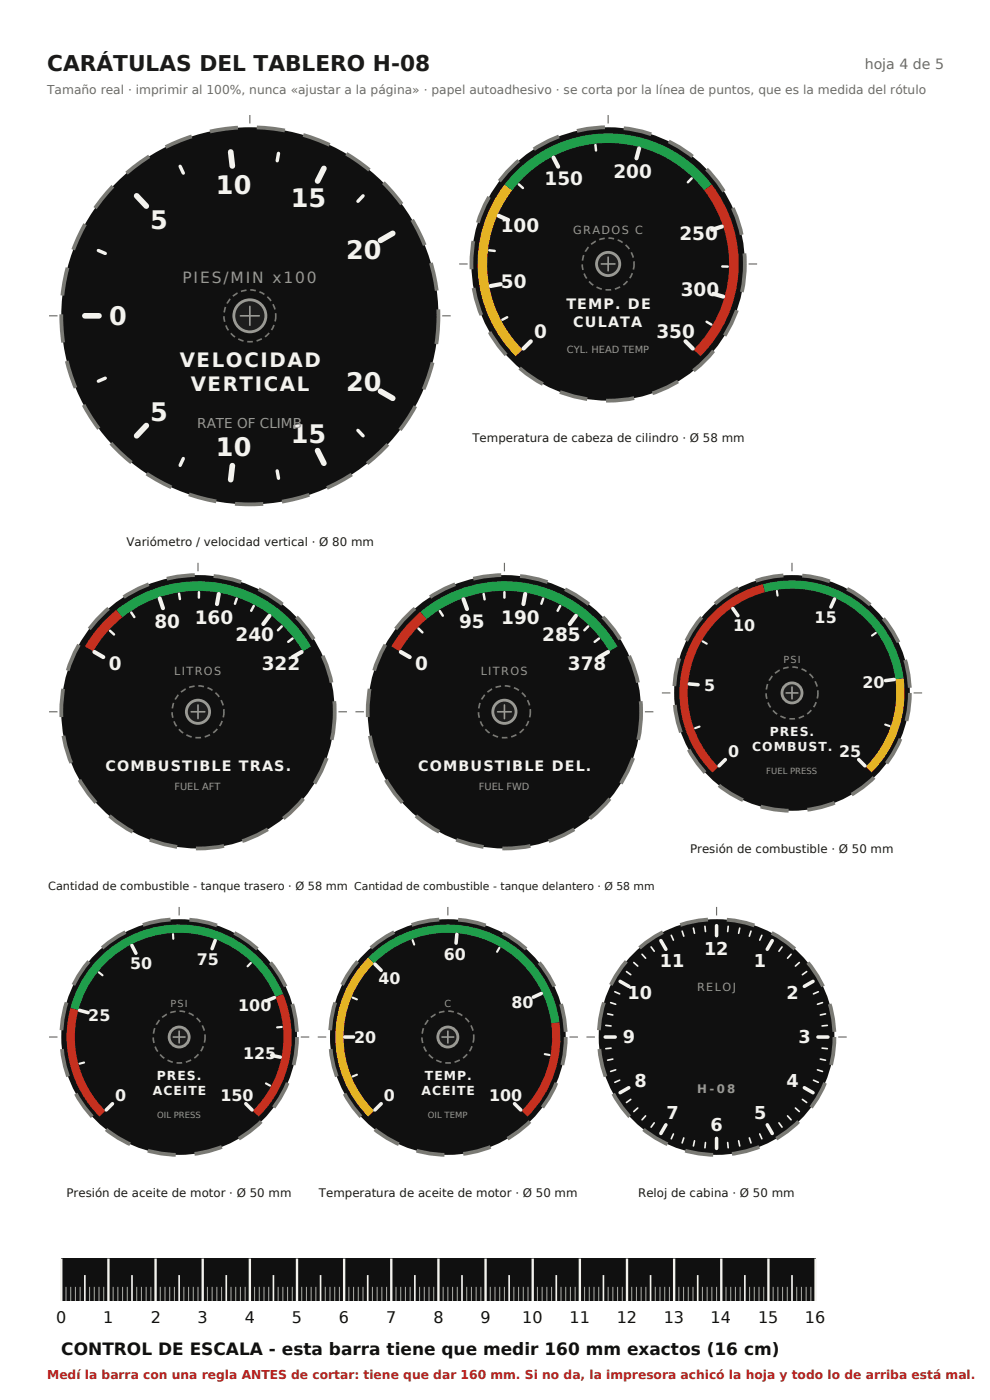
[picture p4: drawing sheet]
<svg xmlns="http://www.w3.org/2000/svg" width="210mm" height="297mm" viewBox="0 0 210 297" stroke-linecap="round" stroke-linejoin="round" font-family="sans-serif">
<circle cx="53" cy="67" r="40" fill="#101010"/>
<circle cx="53" cy="67" r="40" fill="none" stroke="#7a7a74" stroke-width=".8" stroke-dasharray="6 4" stroke-linecap="butt"/>
<path d="M48.9 32.2l.4 3zM68.7 35.7l-1.3 2.7zM29 41.5l2 2.2zM80.7 51l2.6-1.5zM31 90.3l-2 2.2zM49.3 98.8l-.4 3zM67.4 95.6l1.3 2.7zM80.7 83l2.6 1.5z" fill="#000" stroke="#f4f3ee" stroke-width="1.2"/>
<path d="M38.2 35.3l.7 1.4zM59.1 32.5l-.3 1.6zM20.9 53.1l1.4 .7zM77 41.5l-1.1 1.2zM20.9 80.9l1.4-.7zM38.9 97.3l-.7 1.4zM58.8 99.9l.3 1.6zM75.9 91.3l1.1 1.2z" fill="#000" stroke="#f4f3ee" stroke-width=".72"/>
<path d="M18 67h3" fill="none" stroke="#f4f3ee" stroke-width="1.2"/>
<circle cx="53" cy="67" r="3.4" fill="#1d1d1d" stroke="#9a9a93" stroke-width=".6"/>
<path d="M51 67h4M53 65v4" fill="none" stroke="#9a9a93" stroke-width=".35"/>
<circle cx="53" cy="67" r="5.5" fill="none" stroke="#7a7a74" stroke-width=".35" stroke-dasharray="1.2 .8" stroke-linecap="butt"/>
<path d="M53 24.4v1.8M10.4 67h1.8M93.8 67h1.8" fill="none" stroke="#6b6b6b" stroke-width=".25"/>
<path d="M97 24h64v64h-64z" fill="#fff"/>
<circle cx="129" cy="56" r="29" fill="#101010"/>
<circle cx="129" cy="56" r="29" fill="none" stroke="#7a7a74" stroke-width=".8" stroke-dasharray="6 4" stroke-linecap="butt"/>
<path d="M107.8 39.8a26.7 26.7 0 0 0 2.3 35.1" fill="none" stroke="#e5b324" stroke-width="2" stroke-linecap="butt"/>
<path d="M107.8 39.8a26.7 26.7 0 0 1 42.4 0" fill="none" stroke="#1f9e4b" stroke-width="2" stroke-linecap="butt"/>
<path d="M150.2 39.8a26.7 26.7 0 0 1-2.3 35.1" fill="none" stroke="#c6301f" stroke-width="2" stroke-linecap="butt"/>
<path d="M117.4 33.4l1 2zM135.6 31.5l-.6 2.1zM105.8 45.8l2 .9zM151 48.7l2.1-.6zM104.1 60.7l2.1-.4zM112.6 72.4l-1.5 1.5zM145.4 72.4l1.5 1.5zM151.3 62.3l2.1 .6z" fill="#000" stroke="#f4f3ee" stroke-width=".87"/>
<path d="M110.1 39.1l.8 .8zM126.3 30.8l.1 1.1zM146.7 37.8l-.8 .9zM103.8 53.1l1.1 .1zM153.2 56.5l1.2 .1zM106.6 67.8l1-.5zM149.9 68.3l1 .5z" fill="#000" stroke="#f4f3ee" stroke-width=".52"/>
<circle cx="129" cy="56" r="2.46" fill="#1d1d1d" stroke="#9a9a93" stroke-width=".6"/>
<path d="M127.5 56h3M129 54.5v3" fill="none" stroke="#9a9a93" stroke-width=".35"/>
<circle cx="129" cy="56" r="5.5" fill="none" stroke="#7a7a74" stroke-width=".35" stroke-dasharray="1.2 .8" stroke-linecap="butt"/>
<path d="M129 24.4v1.8M97.4 56h1.8M158.8 56h1.8" fill="none" stroke="#6b6b6b" stroke-width=".25"/>
<path d="M10 119h64v64h-64z" fill="#fff"/>
<circle cx="42" cy="151" r="29" fill="#101010"/>
<circle cx="42" cy="151" r="29" fill="none" stroke="#7a7a74" stroke-width=".8" stroke-dasharray="6 4" stroke-linecap="butt"/>
<path d="M25.3 130.2a26.7 26.7 0 0 0-6.4 7.5" fill="none" stroke="#c6301f" stroke-width="2" stroke-linecap="butt"/>
<path d="M25.3 130.2a26.7 26.7 0 0 1 39.8 7.5" fill="none" stroke="#1f9e4b" stroke-width="2" stroke-linecap="butt"/>
<path d="M20 138.3l1.9 1.1zM33.9 127l.7 2zM46.4 126l-.4 2.2zM57.2 130.6l-1.3 1.8zM62.1 139.4l1.9-1.1z" fill="#000" stroke="#f4f3ee" stroke-width=".87"/>
<path d="M23.3 133.8l.9 .8zM27.8 129.9l.7 1zM38 125.9l.2 1.2zM42.2 125.6v1.2zM50.2 127l-.4 1.1zM53.8 128.5l-.5 1.1zM59.8 132.9l-.8 .8zM61.1 136.2l1-.7z" fill="#000" stroke="#f4f3ee" stroke-width=".52"/>
<circle cx="42" cy="151" r="2.46" fill="#1d1d1d" stroke="#9a9a93" stroke-width=".6"/>
<path d="M40.6 151h2.9M42 149.6v2.9" fill="none" stroke="#9a9a93" stroke-width=".35"/>
<circle cx="42" cy="151" r="5.5" fill="none" stroke="#7a7a74" stroke-width=".35" stroke-dasharray="1.2 .8" stroke-linecap="butt"/>
<path d="M42 119.4v1.8M10.4 151h1.8M71.8 151h1.8" fill="none" stroke="#6b6b6b" stroke-width=".25"/>
<path d="M75 119h64v64h-64z" fill="#fff"/>
<circle cx="107" cy="151" r="29" fill="#101010"/>
<circle cx="107" cy="151" r="29" fill="none" stroke="#7a7a74" stroke-width=".8" stroke-dasharray="6 4" stroke-linecap="butt"/>
<path d="M89.8 130.6a26.7 26.7 0 0 0-5.9 7.1" fill="none" stroke="#c6301f" stroke-width="2" stroke-linecap="butt"/>
<path d="M89.8 130.6a26.7 26.7 0 0 1 40.3 7.1" fill="none" stroke="#1f9e4b" stroke-width="2" stroke-linecap="butt"/>
<path d="M85 138.3l1.9 1.1zM98.3 127.2l.8 2zM111.4 126l-.4 2.2zM122.2 130.6l-1.3 1.8zM127.1 139.4l1.9-1.1z" fill="#000" stroke="#f4f3ee" stroke-width=".87"/>
<path d="M88.8 133.3l.8 .9zM93.3 129.6l.6 1zM102.6 126l.2 1.2zM115.2 127l-.4 1.1zM118.8 128.5l-.5 1.1zM124.8 132.9l-.8 .8zM126.1 136.2l1-.7z" fill="#000" stroke="#f4f3ee" stroke-width=".52"/>
<path d="M107 125.6v1.2" fill="none" stroke="#f4f3ee" stroke-width=".52"/>
<circle cx="107" cy="151" r="2.46" fill="#1d1d1d" stroke="#9a9a93" stroke-width=".6"/>
<path d="M105.5 151h3M107 149.6v2.9" fill="none" stroke="#9a9a93" stroke-width=".35"/>
<circle cx="107" cy="151" r="5.5" fill="none" stroke="#7a7a74" stroke-width=".35" stroke-dasharray="1.2 .8" stroke-linecap="butt"/>
<path d="M107 119.4v1.8M75.4 151h1.8M136.8 151h1.8" fill="none" stroke="#6b6b6b" stroke-width=".25"/>
<path d="M140 119h56v56h-56z" fill="#fff"/>
<circle cx="168" cy="147" r="25" fill="#101010"/>
<circle cx="168" cy="147" r="25" fill="none" stroke="#7a7a74" stroke-width=".8" stroke-dasharray="6 4" stroke-linecap="butt"/>
<path d="M162 124.8a23 23 0 0 0-10.3 38.5" fill="none" stroke="#c6301f" stroke-width="1.8" stroke-linecap="butt"/>
<path d="M162 124.8a23 23 0 0 1 28.8 19.2" fill="none" stroke="#1f9e4b" stroke-width="1.8" stroke-linecap="butt"/>
<path d="M190.8 144a23 23 0 0 1-6.5 19.3" fill="none" stroke="#e5b324" stroke-width="1.8" stroke-linecap="butt"/>
<path d="M155.5 129.1l1 1.5zM177 127.1l-.7 1.7zM146.2 145.1l1.9 .2zM187.8 144.4l1.9-.3zM152.5 162.5l1.4-1.4zM182.1 161.1l1.4 1.4z" fill="#000" stroke="#f4f3ee" stroke-width=".75"/>
<path d="M149.1 136.1l.8 .5zM164.8 125.4l.1 1zM185 134.8l.8-.5zM147.4 154.5l1-.4zM187.8 153.7l.9 .3z" fill="#000" stroke="#f4f3ee" stroke-width=".45"/>
<circle cx="168" cy="147" r="2.13" fill="#1d1d1d" stroke="#9a9a93" stroke-width=".6"/>
<path d="M166.8 147h2.5M168 145.8v2.5" fill="none" stroke="#9a9a93" stroke-width=".35"/>
<circle cx="168" cy="147" r="5.5" fill="none" stroke="#7a7a74" stroke-width=".35" stroke-dasharray="1.2 .8" stroke-linecap="butt"/>
<path d="M168 119.4v1.8M140.4 147h1.8M193.8 147h1.8" fill="none" stroke="#6b6b6b" stroke-width=".25"/>
<path d="M10 192h56v56h-56z" fill="#fff"/>
<circle cx="38" cy="220" r="25" fill="#101010"/>
<circle cx="38" cy="220" r="25" fill="none" stroke="#7a7a74" stroke-width=".8" stroke-dasharray="6 4" stroke-linecap="butt"/>
<path d="M15.8 214a23 23 0 0 0 5.9 22.3M59.2 211.2a23 23 0 0 1-4.9 25.1" fill="none" stroke="#c6301f" stroke-width="1.8" stroke-linecap="butt"/>
<path d="M59.2 211.2a23 23 0 0 0-22.7-14.1 23 23 0 0 0-20.7 16.9" fill="none" stroke="#1f9e4b" stroke-width="1.8" stroke-linecap="butt"/>
<path d="M16.9 214.3l1.8 .5zM28 200.6l.8 1.6zM45.6 199.5l-.6 1.8zM56.5 212.3l1.7-.7zM22.5 235.5l1.4-1.4zM52.1 234.1l1.4 1.4zM57.6 223.9l1.9 .4z" fill="#000" stroke="#f4f3ee" stroke-width=".75"/>
<path d="M36.7 198.2l.1 1zM21 206.3l.7 .6zM53.2 204.3l-.7 .7zM58.8 218l1-.1zM16.9 225.7l.9-.3zM56.4 229.8l.9 .5z" fill="#000" stroke="#f4f3ee" stroke-width=".45"/>
<circle cx="38" cy="220" r="2.13" fill="#1d1d1d" stroke="#9a9a93" stroke-width=".6"/>
<path d="M38 218.8v2.5M36.8 220h2.5" fill="none" stroke="#9a9a93" stroke-width=".35"/>
<circle cx="38" cy="220" r="5.5" fill="none" stroke="#7a7a74" stroke-width=".35" stroke-dasharray="1.2 .8" stroke-linecap="butt"/>
<path d="M38 192.4v1.8M10.4 220h1.8M63.8 220h1.8" fill="none" stroke="#6b6b6b" stroke-width=".25"/>
<path d="M67 192h56v56h-56z" fill="#fff"/>
<circle cx="95" cy="220" r="25" fill="#101010"/>
<circle cx="95" cy="220" r="25" fill="none" stroke="#7a7a74" stroke-width=".8" stroke-dasharray="6 4" stroke-linecap="butt"/>
<path d="M78.7 203.7a23 23 0 0 0 0 32.6" fill="none" stroke="#e5b324" stroke-width="1.8" stroke-linecap="butt"/>
<path d="M78.7 203.7a23 23 0 0 1 23.7-5.5 23 23 0 0 1 15.4 18.8" fill="none" stroke="#1f9e4b" stroke-width="1.8" stroke-linecap="butt"/>
<path d="M117.8 217a23 23 0 0 1-6.5 19.3" fill="none" stroke="#c6301f" stroke-width="1.8" stroke-linecap="butt"/>
<path d="M79.5 204.5l1.4 1.4zM96.9 198.2l-.2 1.9zM113.1 211.5l1.7-.7zM80.9 234.1l-1.4 1.4zM109.1 234.1l1.4 1.4z" fill="#000" stroke="#f4f3ee" stroke-width=".75"/>
<path d="M74.8 211.6l.9 .4zM87.5 199.4l.4 1zM105.9 201.1l-.5 .8zM74.8 228.4l.9-.4zM115.6 223.6l.9 .2z" fill="#000" stroke="#f4f3ee" stroke-width=".45"/>
<path d="M73.1 220h1.9" fill="none" stroke="#f4f3ee" stroke-width=".75"/>
<circle cx="95" cy="220" r="2.13" fill="#1d1d1d" stroke="#9a9a93" stroke-width=".6"/>
<path d="M95 218.8v2.5M93.8 220h2.5" fill="none" stroke="#9a9a93" stroke-width=".35"/>
<circle cx="95" cy="220" r="5.5" fill="none" stroke="#7a7a74" stroke-width=".35" stroke-dasharray="1.2 .8" stroke-linecap="butt"/>
<path d="M95 192.4v1.8M67.4 220h1.8M120.8 220h1.8" fill="none" stroke="#6b6b6b" stroke-width=".25"/>
<path d="M124 192h56v56h-56z" fill="#fff"/>
<circle cx="152" cy="220" r="25" fill="#101010"/>
<circle cx="152" cy="220" r="25" fill="none" stroke="#7a7a74" stroke-width=".8" stroke-dasharray="6 4" stroke-linecap="butt"/>
<path d="M152 196.4v2.1M128.4 220h2.1M173.5 220h2.1M152 241.5v2.1" fill="none" stroke="#f4f3ee" stroke-width=".75"/>
<g fill="#000" stroke="#f4f3ee" stroke-width=".35">
<path d="M142.4 198.4l.4 1zM144.7 197.5l.3 1.1zM147.1 196.9l.2 1.1zM149.5 196.5l.1 1.1zM154.5 196.5l-.1 1.1zM156.9 196.9l-.2 1.1zM159.3 197.5l-.3 1.1zM161.6 198.4l-.4 1zM128.5 217.5l1.1 .1zM128.9 215.1l1.1 .2zM129.5 212.7l1.1 .3zM130.4 210.4l1 .4z"/>
<path d="M132.9 206.1l.9 .7zM134.4 204.2l.9 .7zM136.2 202.4l.7 .9zM138.1 200.9l.7 .9zM165.9 200.9l-.7 .9zM167.8 202.4l-.7 .9zM168.7 204.9l.9-.7zM170.2 206.8l.9-.7zM172.6 210.8l1-.4zM173.4 213l1.1-.3zM174 215.3l1.1-.2zM174.4 217.6l1.1-.1z"/>
<path d="M128.5 222.5l1.1-.1zM128.9 224.9l1.1-.2zM129.5 227.3l1.1-.3zM130.4 229.6l1-.4zM132.9 233.9l.9-.7zM134.4 235.8l.9-.7zM136.9 236.7l-.7 .9zM138.8 238.2l-.7 .9zM165.2 238.2l.7 .9zM167.1 236.7l.7 .9zM168.7 235.1l.9 .7zM170.2 233.2l.9 .7z"/>
<path d="M172.6 229.2l1 .4zM173.4 227l1.1 .3zM174 224.7l1.1 .2zM174.4 222.4l1.1 .1zM142.8 240.6l-.4 1zM145 241.4l-.3 1.1zM147.3 242l-.2 1.1zM149.6 242.4l-.1 1.1zM154.4 242.4l.1 1.1zM156.7 242l.2 1.1zM159 241.4l.3 1.1zM161.2 240.6l.4 1z"/>
</g>
<path d="M131.5 208.2l1.9 1.1zM140.2 199.5l1.1 1.9zM163.8 199.5l-1 1.9zM170.6 209.3l1.9-1.1zM131.5 231.8l1.9-1zM141.3 238.6l-1.1 1.9zM162.8 238.6l1 1.9zM170.6 230.8l1.9 1z" fill="#000" stroke="#f4f3ee" stroke-width=".75"/>
<path d="M152 192.4v1.8M124.4 220h1.8M177.8 220h1.8" fill="none" stroke="#6b6b6b" stroke-width=".25"/>
<path d="M10 263h166v26h-166z" fill="#fff"/>
<path d="M13 267h160v9h-160z" fill="#101010"/>
<g fill="none" stroke="#f4f3ee" stroke-width=".5">
<path d="M13 267v9M23 267v9M33 267v9M43 267v9M53 267v9M63 267v9M73 267v9M83 267v9M93 267v9M103 267v9M113 267v9M123 267v9"/>
<path d="M133 267v9M143 267v9M153 267v9M163 267v9M173 267v9"/>
</g>
<g fill="none" stroke="#a8a8a2" stroke-width=".22">
<path d="M14 273v3M15 273v3M16 273v3M17 273v3M19 273v3M20 273v3M21 273v3M22 273v3M24 273v3M25 273v3M26 273v3M27 273v3"/>
<path d="M29 273v3M30 273v3M31 273v3M32 273v3M34 273v3M35 273v3M36 273v3M37 273v3M39 273v3M40 273v3M41 273v3M42 273v3"/>
<path d="M44 273v3M45 273v3M46 273v3M47 273v3M49 273v3M50 273v3M51 273v3M52 273v3M54 273v3M55 273v3M56 273v3M57 273v3"/>
<path d="M59 273v3M60 273v3M61 273v3M62 273v3M64 273v3M65 273v3M66 273v3M67 273v3M69 273v3M70 273v3M71 273v3M72 273v3"/>
<path d="M74 273v3M75 273v3M76 273v3M77 273v3M79 273v3M80 273v3M81 273v3M82 273v3M84 273v3M85 273v3M86 273v3M87 273v3"/>
<path d="M89 273v3M90 273v3M91 273v3M92 273v3M94 273v3M95 273v3M96 273v3M97 273v3M99 273v3M100 273v3M101 273v3M102 273v3"/>
<path d="M104 273v3M105 273v3M106 273v3M107 273v3M109 273v3M110 273v3M111 273v3M112 273v3M114 273v3M115 273v3M116 273v3M117 273v3"/>
<path d="M119 273v3M120 273v3M121 273v3M122 273v3M124 273v3M125 273v3M126 273v3M127 273v3M129 273v3M130 273v3M131 273v3M132 273v3"/>
<path d="M134 273v3M135 273v3M136 273v3M137 273v3M139 273v3M140 273v3M141 273v3M142 273v3M144 273v3M145 273v3M146 273v3M147 273v3"/>
<path d="M149 273v3M150 273v3M151 273v3M152 273v3M154 273v3M155 273v3M156 273v3M157 273v3M159 273v3M160 273v3M161 273v3M162 273v3"/>
<path d="M164 273v3M165 273v3M166 273v3M167 273v3M169 273v3M170 273v3M171 273v3M172 273v3"/>
</g>
<g fill="none" stroke="#f4f3ee" stroke-width=".35">
<path d="M18 270.5v5.5M28 270.5v5.5M38 270.5v5.5M48 270.5v5.5M58 270.5v5.5M68 270.5v5.5M78 270.5v5.5M88 270.5v5.5M98 270.5v5.5M108 270.5v5.5M118 270.5v5.5M128 270.5v5.5"/>
<path d="M138 270.5v5.5M148 270.5v5.5M158 270.5v5.5M168 270.5v5.5"/>
</g>
<g font-size="5.4" fill="#f4f3ee">
<text x="45.8" y="41.1">10</text>
<text x="61.7" y="43.8">15</text>
<text x="31.9" y="48.5">5</text>
<text x="73.4" y="54.9">20</text>
<text x="23.1" y="68.9">0</text>
<text x="73.4" y="82.9">20</text>
<text x="31.9" y="89.2">5</text>
<text x="61.7" y="93.9">15</text>
<text x="45.8" y="96.7">10</text>
</g>
<text font-size="4.6" fill="#1a1a1a" x="10" y="15.1">CARÁTULAS DEL TABLERO H-08</text>
<g font-size="4.2" fill="#f4f3ee">
<text x="38.1" y="77.9">VELOCIDAD</text>
<text x="40.5" y="82.9">VERTICAL</text>
</g>
<g font-size="3.9" fill="#f4f3ee">
<text x="115.5" y="39.3">150</text>
<text x="130.1" y="37.7">200</text>
<text x="106.2" y="49.2">100</text>
<text x="144.1" y="51">250</text>
<text x="106.3" y="61.1">50</text>
<text x="144.4" y="62.9">300</text>
<text x="113.3" y="71.7">0</text>
<text x="139.2" y="71.7">350</text>
<text x="32.8" y="133.1">80</text>
<text x="41.3" y="132.4">160</text>
<text x="50" y="136.1">240</text>
<text x="97.4" y="133.3">95</text>
<text x="106.3" y="132.4">190</text>
<text x="115" y="136.1">285</text>
<text x="23.1" y="142.2">0</text>
<text x="55.5" y="142.2">322</text>
<text x="88.1" y="142.2">0</text>
<text x="120.5" y="142.2">378</text>
</g>
<g font-size="3.7" fill="#f4f3ee">
<text x="149.3" y="202.7">12</text>
<text x="140" y="205.2">11</text>
<text x="159.9" y="205.2">1</text>
<text x="133.1" y="212">10</text>
<text x="166.8" y="212">2</text>
<text x="132.1" y="221.3">9</text>
<text x="169.3" y="221.3">3</text>
<text x="134.6" y="230.6">8</text>
<text x="166.8" y="230.6">4</text>
<text x="141.4" y="237.4">7</text>
<text x="150.7" y="239.9">6</text>
<text x="160" y="237.4">5</text>
</g>
<text font-size="3.6" fill="#101010" x="13" y="287.5">CONTROL DE ESCALA - esta barra tiene que medir 160 mm exactos (16 cm)</text>
<g font-size="3.4" fill="#f4f3ee">
<text x="155.5" y="133.8">10</text>
<text x="172.8" y="132.2">15</text>
<text x="149.4" y="146.6">5</text>
<text x="182.9" y="145.9">20</text>
<text x="154.5" y="160.5">0</text>
<text x="178" y="160.5">25</text>
<text x="94.2" y="203.7">60</text>
<text x="27.6" y="205.6">50</text>
<text x="41.8" y="204.8">75</text>
<text x="80.3" y="208.8">40</text>
<text x="50.5" y="214.5">100</text>
<text x="108.5" y="213.8">80</text>
<text x="18.7" y="216.6">25</text>
<text x="75.1" y="221.2">20</text>
<text x="51.6" y="224.6">125</text>
<text x="24.5" y="233.5">0</text>
<text x="46.7" y="233.5">150</text>
<text x="81.5" y="233.5">0</text>
<text x="103.7" y="233.5">100</text>
</g>
<g font-size="3.4" fill="#101010">
<text x="11.9" y="280.6">0</text>
<text x="21.9" y="280.6">1</text>
<text x="32" y="280.6">2</text>
<text x="41.9" y="280.6">3</text>
<text x="51.9" y="280.6">4</text>
<text x="61.9" y="280.6">5</text>
<text x="71.9" y="280.6">6</text>
<text x="81.9" y="280.6">7</text>
<text x="91.9" y="280.6">8</text>
<text x="101.9" y="280.6">9</text>
<text x="110.8" y="280.6">10</text>
<text x="120.8" y="280.6">11</text>
<text x="130.8" y="280.6">12</text>
<text x="140.8" y="280.6">13</text>
<text x="150.7" y="280.6">14</text>
<text x="160.8" y="280.6">15</text>
<text x="170.8" y="280.6">16</text>
</g>
<text font-size="3.3" fill="#9a9a93" x="38.7" y="60.1">PIES/MIN x100</text>
<text font-size="3" fill="#6b6b6b" x="183.4" y="14.5">hoja 4 de 5</text>
<g font-size="3" fill="#f4f3ee">
<text x="120.1" y="65.6">TEMP. DE</text>
<text x="121.6" y="69.3">CULATA</text>
<text x="22.4" y="163.7">COMBUSTIBLE TRAS.</text>
<text x="88.7" y="163.7">COMBUSTIBLE DEL.</text>
</g>
<text font-size="2.9" fill="#9a9a93" x="41.8" y="90.7">RATE OF CLIMB</text>
<text font-size="2.6" fill="#6b6b6b" x="10" y="19.9">Tamaño real · imprimir al 100%, nunca «ajustar a la página» · papel autoadhesivo · se corta por la línea de puntos, que es la medida del rótulo</text>
<g font-size="2.6" fill="#f4f3ee">
<text x="159.5" y="159.3">COMBUST.</text>
<text x="163.3" y="156.2">PRES.</text>
<text x="32.4" y="232.3">ACEITE</text>
<text x="33.3" y="229.2">PRES.</text>
<text x="89.4" y="232.3">ACEITE</text>
<text x="90.1" y="229.2">TEMP.</text>
</g>
<text font-size="2.6" fill="#b91c1c" x="10" y="292.5">Medí la barra con una regla ANTES de cortar: tiene que dar 160 mm. Si no da, la impresora achicó la hoja y todo lo de arriba está mal.</text>
<g font-size="2.5" fill="#1a1a1a">
<text x="100.2" y="93.9">Temperatura de cabeza de cilindro · Ø 58 mm</text>
<text x="26.8" y="115.9">Variómetro / velocidad vertical · Ø 80 mm</text>
<text x="146.4" y="180.9">Presión de combustible · Ø 50 mm</text>
<text x="14.1" y="253.9">Presión de aceite de motor · Ø 50 mm</text>
<text x="67.7" y="253.9">Temperatura de aceite de motor · Ø 50 mm</text>
<text x="135.4" y="253.9">Reloj de cabina · Ø 50 mm</text>
</g>
<text font-size="2.5" fill="#9a9a93" x="147.9" y="231.9">H - 0 8</text>
<g font-size="2.4" fill="#9a9a93">
<text x="121.6" y="49.7">GRADOS C</text>
<text x="37" y="143.1">LITROS</text>
<text x="102" y="143.1">LITROS</text>
<text x="147.9" y="210.3">RELOJ</text>
</g>
<text font-size="2.4" fill="#1a1a1a" x="10.2" y="188.8">Cantidad de combustible - tanque trasero · Ø 58 mm Cantidad de combustible - tanque delantero · Ø 58 mm</text>
<g font-size="2.1" fill="#9a9a93">
<text x="120.2" y="74.9">CYL. HEAD TEMP</text>
<text x="166.2" y="140.6">PSI</text>
<text x="37" y="167.5">FUEL AFT</text>
<text x="101.6" y="167.5">FUEL FWD</text>
<text x="36.2" y="213.6">PSI</text>
<text x="94.3" y="213.6">C</text>
</g>
<g font-size="1.8" fill="#9a9a93">
<text x="162.6" y="164.2">FUEL PRESS</text>
<text x="33.4" y="237.2">OIL PRESS</text>
<text x="90.8" y="237.2">OIL TEMP</text>
</g>
</svg>
